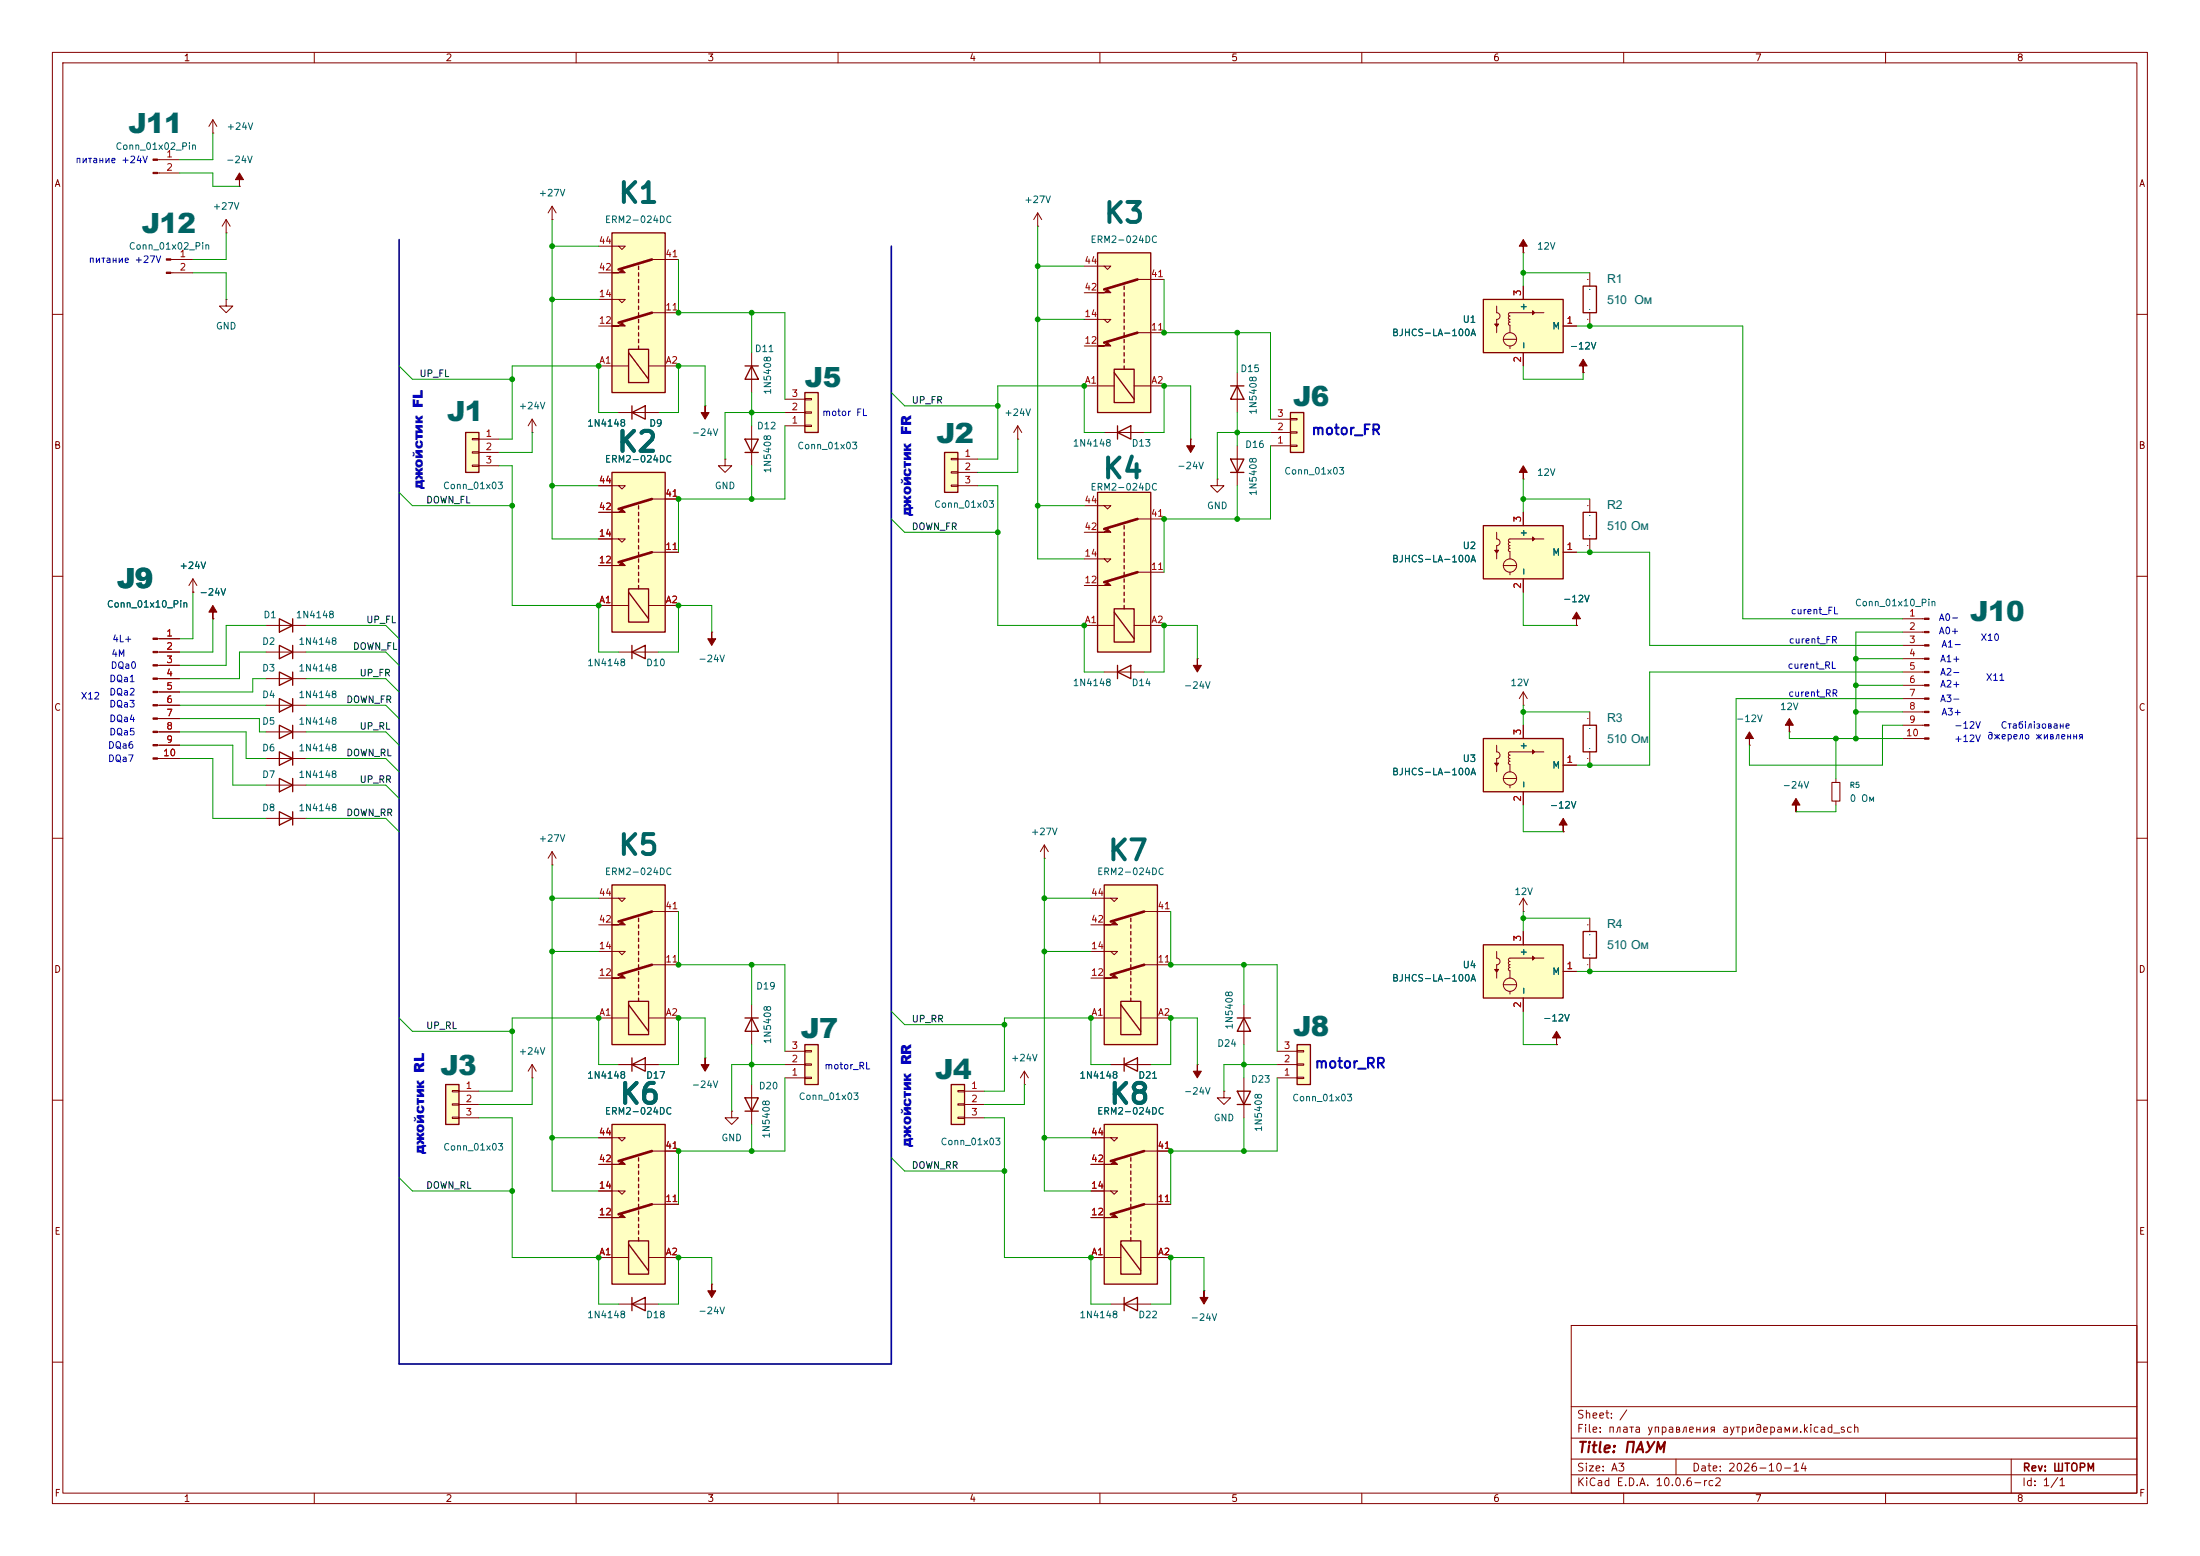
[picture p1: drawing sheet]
<svg xmlns="http://www.w3.org/2000/svg" width="297mm" height="210mm" viewBox="0 0 297 210" stroke-linecap="round" stroke-linejoin="round" font-family="sans-serif">
<g fill="none" stroke="#840000" stroke-width=".14">
<path d="M7.1 7.1h282.8v195.8h-282.8zM8.5 8.5h280v193h-280zM42.4 7.1v1.4M77.8 7.1v1.4M113.1 7.1v1.4M148.5 7.1v1.4M183.8 7.1v1.4M219.2 7.1v1.4M254.6 7.1v1.4M7.1 42.4h1.4M288.5 42.4h1.4M7.1 77.8h1.4"/>
<path d="M205.6 64.7h.1M288.5 77.8h1.4M28.7 83.5h.1M212.8 84.4h.1M7.1 113.1h1.4M288.5 113.1h1.4M101.5 135.6v5.4M7.1 148.5h1.4M288.5 148.5h1.4M162.5 174.2h.1M212.1 178.9h76.4v22.6h-76.4zM7.1 183.8h1.4"/>
<path d="M212.1 199h76.4M212.1 196.9h76.4M212.1 194.1h76.4M212.1 189.9h76.4M226.3 196.9v2.1M271.5 196.9v4.6M288.5 183.8h1.4M42.4 201.5v1.4M77.8 201.5v1.4M113.1 201.5v1.4M148.5 201.5v1.4M183.8 201.5v1.4"/>
<path d="M219.2 201.5v1.4M254.6 201.5v1.4"/>
</g>
<g fill="#840000" stroke="#840000" stroke-width=".14">
<path d="M28.7 81.7l.6 .9h-.6v.9v-.9h-.5z"/>
<path d="M212.8 82.6l.6 .9h-.6v.9v-.9h-.5z"/>
<path d="M162.5 174.2v.9h.6l-.6 .9-.5-.9h.5z"/>
<path d="M205.6 62.9l.6 .9h-.6v.9v-.9h-.5z"/>
</g>
<path d="M100.6 137.4h1.8M101.5 137.4l.9 1.8h-1.8z" fill="none" stroke="#840000" stroke-width=".18"/>
<path d="M108.7 141h1.8v5.4h-1.8z" fill="#ffffc2"/>
<path d="M108.7 141h1.8v5.4h-1.8z" fill="none" stroke="#840000" stroke-width=".18"/>
<path d="M141 115.8h.1M141 114l-.6 .9M141 114l.5 .9M141 114v1.8M106 145.5h2.7M106 143.7h2.7M106 141.9h2.7M108.7 145.4h.9v.2h-.9zM108.7 143.6h.9v.2h-.9zM108.7 141.8h.9v.2h-.9z" fill="none" stroke="#840000" stroke-width=".14"/>
<path d="M128.4 146.4h1.8v5.4h-1.8z" fill="#ffffc2"/>
<g fill="none" stroke="#840000" stroke-width=".18">
<path d="M37.7 83.5l1.8 .9-1.8 .9zM37.7 94.3l1.8 .9-1.8 .9zM39.5 83.5v1.8M39.5 94.3v1.8M37.7 101.5l1.8 .9-1.8 .9zM37.7 109.6l1.8 .9-1.8 .9zM37.7 105.1l1.8 .9-1.8 .9zM39.5 101.5v1.8M39.5 105.1v1.8M39.5 109.6v1.8M100.6 148.2h1.8l-.9 1.8zM100.6 150h1.8"/>
<path d="M128.4 146.4h1.8v5.4h-1.8z"/>
</g>
<g fill="none" stroke="#840000" stroke-width=".14">
<path d="M23.1 35h2.9M23.1 36.8h2.9M35.9 84.4h5.4M35.9 95.2h5.4M256.8 83.5h3M256.8 85.3h3M256.8 87.1h3M256.8 88.9h3M256.8 90.7h3M256.8 92.5h3M256.8 94.3h3M256.8 96.1h3"/>
<path d="M256.8 97.9h3M256.8 99.7h3M35.9 102.4h5.4M35.9 110.5h5.4M35.9 106h5.4M98.8 150v.9h.9l-.9 .9-.9-.9h.9M98.8 150h.1M101.5 146.4v5.4M129.3 147.2h.9v.2h-.9zM129.3 149h.9v.2h-.9zM129.3 150.8h.9v.2h-.9zM130.2 147.3h2.7"/>
<path d="M130.2 149.1h2.7M130.2 150.9h2.7M96.1 173.3h.1"/>
</g>
<g fill="#840000" stroke="#840000" stroke-width=".14">
<path d="M96.1 173.3v.9h.5l-.5 .9-.6-.9h.6z"/>
<path d="M22.5 34.9h.6v.2h-.6z"/>
<path d="M22.5 36.7h.6v.2h-.6z"/>
<path d="M259.8 83.4h.6v.2h-.6z"/>
<path d="M259.8 85.2h.6v.2h-.6z"/>
<path d="M259.8 87h.6v.2h-.6z"/>
<path d="M259.8 88.8h.6v.2h-.6z"/>
<path d="M259.8 90.6h.6v.2h-.6z"/>
<path d="M259.8 92.4h.6v.2h-.6z"/>
<path d="M259.8 94.2h.6v.2h-.6z"/>
<path d="M259.8 96h.6v.2h-.6z"/>
<path d="M259.8 97.8h.6v.2h-.6z"/>
<path d="M259.8 99.6h.6v.2h-.6z"/>
</g>
<path d="M200.3 70.9h10.7v7.2h-10.7z" fill="#ffffc2"/>
<g fill="#840000" stroke="#840000" stroke-width=".14">
<path d="M201.8 74.3h.5l-.2 .3z"/>
<path d="M206.9 72.5l.3 .2-.3 .3z"/>
<path d="M96.1 85.3v.9h.5l-.5 .9-.6-.9h.6z"/>
<path d="M161.6 143.7v.9h.6l-.6 .9-.5-.9h.5z"/>
</g>
<g fill="none" stroke="#840000" stroke-width=".14">
<path d="M202.1 71.8v.9a.45 .45 0 0 1 .4 .5 .45 .45 0 0 1-.4 .4v1.8M202.9 76.3h1.8M203.8 77.2v.4M203.8 74l-.2 .2 .2 .2v1M205.6 69.1v1.8M205.6 78.1v1.8M208.4 72.7l-4.6 .1-.2 .2 .2 .2-.2 .2 .2 .2-.1 .2 .1 .2M211 74.5h1.8M96.1 85.3h.1M161.6 143.7h.1"/>
<circle cx="203.8" cy="76.3" r=".9"/>
</g>
<path d="M200.3 70.9h10.7v7.2h-10.7z" fill="none" stroke="#840000" stroke-width=".18"/>
<path d="M82.6 63.8h7.2v21.5h-7.2z" fill="#ffffc2"/>
<g fill="none" stroke="#840000" stroke-width=".18">
<path d="M82.6 63.8h7.2v21.5h-7.2zM84.9 79.9l2.7 3.6M84.9 79.5h2.7v4.5h-2.7zM86.2 68.2v.5M86.2 69.1v.5M86.2 70v.5M86.2 70.9v.5M86.2 71.8v.5M86.2 72.7v.5M86.2 73.6v.5M86.2 74.5v.5M86.2 75.4v.5"/>
<path d="M86.2 76.3v.5M86.2 77.2v.5M86.2 78.1v.5M86.2 79v.5M37.7 97.9l1.8 .9-1.8 .9zM37.7 87.1l1.8 .9-1.8 .9zM39.5 87.1v1.8M39.5 97.9v1.8M167 137.4h1.8M167.9 137.4l.9 1.8h-1.8zM151.8 143.7l1.8-.9v1.8zM151.8 142.8v1.8"/>
</g>
<g fill="none" stroke="#840000" stroke-width=".14">
<path d="M205.6 34.1h.1M80.8 72.7h3.6l-.4 .5-.5-.5M80.8 65.6h3.6l-.4 .4-.5-.4M80.8 76.3h1.8M80.8 69.1h1.8M88 74.5h3.6M88 67.4h3.6M35.9 98.8h5.4M35.9 88h5.4M80.8 81.7h4.1M87.6 81.7h4M205.6 95.2h.1"/>
<path d="M205.6 93.4l-.5 .9M205.6 93.4l.6 .9M205.6 93.4v1.8M242.5 109.6h.1M167.9 135.6v5.4M150 143.7h5.4M165.2 147.3v.9h.9l-.9 .9-.9-.9h.9M165.2 147.3h.1"/>
</g>
<g fill="#840000" stroke="#840000" stroke-width=".14">
<path d="M82.6 76.3h.9l.5-.4 .4 .4z"/>
<path d="M82.6 69.1h.9l.5-.4 .4 .4z"/>
<path d="M242.5 107.8l.5 .9h-.5v.9v-.9h-.6z"/>
<path d="M205.6 32.3l.6 .9h-.6v.9v-.9h-.5z"/>
</g>
<path d="M88 74.5l-4.5 1.4M88 67.4l-4.5 1.3" fill="none" stroke="#840000" stroke-width=".36"/>
<path d="M200.3 40.4h10.7v7.2h-10.7z" fill="#ffffc2"/>
<g fill="#840000" stroke="#840000" stroke-width=".14">
<path d="M201.8 43.7h.5l-.2 .4z"/>
<path d="M206.9 41.9l.3 .3-.3 .3z"/>
</g>
<g fill="none" stroke="#840000" stroke-width=".14">
<path d="M205.6 38.6v1.8M202.1 41.3v.9a.45 .45 0 0 1 .4 .5 .45 .45 0 0 1-.4 .4v1.8M202.9 45.8h1.8M203.8 46.7v.4M205.6 47.6v1.8M208.4 42.2h-4.7l-.1 .3 .2 .2h-.1l-.1 .2 .2 .2-.1 .2 .1 .2-.2 .2 .2 .2v1M211 44h1.8M35.9 91.6h5.4M214.6 123.9v1.8M214.6 129.3v1.8M150 176h5.4"/>
<circle cx="203.8" cy="45.8" r=".9"/>
</g>
<path d="M200.3 40.4h10.7v7.2h-10.7zM37.7 90.7l1.8 .9-1.8 .9zM39.5 90.7v1.8M213.7 125.7h1.8v3.6h-1.8zM151.8 176l1.8-.9v1.8zM151.8 175.1v1.8" fill="none" stroke="#840000" stroke-width=".18"/>
<path d="M62.9 58.4h1.8v5.4h-1.8z" fill="#ffffc2"/>
<path d="M62.9 58.4h1.8v5.4h-1.8z" fill="none" stroke="#840000" stroke-width=".18"/>
<path d="M63.8 59.2h.9v.2h-.9zM64.7 59.3h2.7M63.8 61h.9v.2h-.9zM63.8 62.8h.9v.2h-.9zM64.7 61.1h2.7M64.7 62.9h2.7" fill="none" stroke="#840000" stroke-width=".14"/>
<path d="M149.1 151.8h7.2v21.5h-7.2z" fill="#ffffc2"/>
<g fill="none" stroke="#840000" stroke-width=".18">
<path d="M149.1 151.8h7.2v21.5h-7.2zM152.7 156.3v.4M152.7 157.2v.4M152.7 158v.5M152.7 158.9v.5M152.7 159.8v.5M151.3 167.5h2.7v4.5h-2.7zM151.3 167.9l2.7 3.6M152.7 160.7v.5M152.7 161.6v.5M152.7 162.5v.5M152.7 163.4v.5"/>
<path d="M152.7 164.3v.5M152.7 165.2v.5M152.7 166.1v.5M152.7 167v.5"/>
</g>
<g fill="none" stroke="#840000" stroke-width=".14">
<path d="M138.3 146.4h.1M138.3 144.6l-.5 .9M138.3 144.6l.5 .9M138.3 144.6v1.8M147.3 153.6h3.6l-.5 .4-.4-.4M147.3 157.2h1.8M154.5 155.4h3.5M210.1 141h.1M147.3 160.7h3.6l-.5 .5-.4-.5M147.3 169.7h4M147.3 164.3h1.8M154 169.7h4"/>
<path d="M154.5 162.5h3.5"/>
</g>
<g fill="#840000" stroke="#840000" stroke-width=".14">
<path d="M149.1 164.3h.9l.4-.4 .5 .4z"/>
<path d="M149.1 157.2h.9l.4-.5 .5 .5z"/>
<path d="M210.1 139.2l.6 .9h-.6v.9v-.9h-.5z"/>
</g>
<path d="M154.5 155.4l-4.5 1.3M154.5 162.5l-4.5 1.4" fill="none" stroke="#840000" stroke-width=".36"/>
<path d="M200.3 127.5h10.7v7.2h-10.7z" fill="#ffffc2"/>
<g fill="#840000" stroke="#840000" stroke-width=".14">
<path d="M201.8 130.8h.5l-.2 .4z"/>
<path d="M206.9 129l.3 .3-.3 .3z"/>
</g>
<g fill="none" stroke="#840000" stroke-width=".14">
<path d="M202.1 128.4v.9a.45 .45 0 0 1 .4 .5 .45 .45 0 0 1-.4 .4v1.8M202.9 132.9h1.8M203.8 129.3h4.6M203.8 133.8v.4M203.8 129.3l-.2 .2 .1 .2 .1 .1-.2 .2 .2 .2-.1 .2 .1 .2-.2 .2 .2 .2v1M205.6 125.7v1.8M205.6 134.7v1.8M211 131.1h1.8"/>
<circle cx="203.8" cy="132.9" r=".9"/>
</g>
<path d="M200.3 127.5h10.7v7.2h-10.7z" fill="none" stroke="#840000" stroke-width=".18"/>
<path d="M149.1 119.4h7.2v21.6h-7.2z" fill="#ffffc2"/>
<g fill="none" stroke="#840000" stroke-width=".18">
<path d="M213.7 38.6h1.8v3.6h-1.8zM85.3 88l1.8-.9v1.8zM85.3 87.1v1.8M149.1 119.4h7.2v21.6h-7.2zM151.3 135.1h2.7v4.5h-2.7zM151.3 135.6l2.7 3.6M152.7 123.9v.5M152.7 124.8v.5M152.7 125.7v.5M152.7 126.6v.5M152.7 127.5v.5M152.7 128.4v.5"/>
<path d="M152.7 129.3v.5M152.7 130.2v.5M152.7 131.1v.5M152.7 132v.5M152.7 132.9v.5M152.7 133.8v.5M152.7 134.7v.4"/>
</g>
<g fill="none" stroke="#840000" stroke-width=".14">
<path d="M74.5 29.6h.1M74.5 27.8l-.5 .9M74.5 27.8l.6 .9M74.5 27.8v1.8M214.6 36.8v1.8M95.2 54.8h.1M213.7 50.3h.1M214.6 42.2v1.8M83.5 88h5.4M211 112.3h.1M147.3 128.4h3.6l-.5 .5-.4-.5M147.3 121.2h3.6l-.5 .5-.4-.5"/>
<path d="M147.3 137.4h4M147.3 132h1.8M147.3 124.8h1.8M154 137.4h4M154.5 130.2h3.5M154.5 123h3.5"/>
</g>
<g fill="#840000" stroke="#840000" stroke-width=".14">
<path d="M149.1 132h.9l.4-.4 .5 .4z"/>
<path d="M149.1 124.8h.9l.4-.4 .5 .4z"/>
<path d="M213.7 48.5l.6 .9h-.6v.9v-.9h-.5z"/>
<path d="M95.2 54.8v.9h.5l-.5 .9-.6-.9h.6z"/>
<path d="M211 110.5l.6 .9h-.6v.9v-.9h-.5z"/>
</g>
<path d="M154.5 130.2l-4.5 1.4M154.5 123l-4.5 1.4" fill="none" stroke="#840000" stroke-width=".36"/>
<path d="M200.3 99.7h10.7v7.2h-10.7z" fill="#ffffc2"/>
<g fill="#840000" stroke="#840000" stroke-width=".14">
<path d="M201.8 103h.5l-.2 .4z"/>
<path d="M206.9 101.2l.3 .3-.3 .2z"/>
</g>
<g fill="none" stroke="#840000" stroke-width=".14">
<path d="M205.6 97.9v1.8M202.1 100.6v.9a.45 .45 0 0 1 .4 .4 .45 .45 0 0 1-.4 .5v1.8M202.9 105.1h1.8M203.8 106v.3M205.6 106.9v1.8M208.4 101.5h-4.7l-.1 .3 .2 .1-.1 .1-.1 .2 .2 .2-.1 .1 .1 .2-.2 .3 .2 .2v1M211 103.3h1.8"/>
<circle cx="203.8" cy="105.1" r=".9"/>
</g>
<path d="M200.3 99.7h10.7v7.2h-10.7z" fill="none" stroke="#840000" stroke-width=".18"/>
<path d="M174.2 55.7h1.8v5.4h-1.8z" fill="#ffffc2"/>
<path d="M85.3 55.7l1.8-.9v1.8zM85.3 54.8v1.8M166.1 52.1h1.8M167 52.1l.9 1.8h-1.8zM174.2 55.7h1.8v5.4h-1.8zM166.1 62h1.8l-.9 1.8zM166.1 63.8h1.8" fill="none" stroke="#840000" stroke-width=".18"/>
<g fill="none" stroke="#840000" stroke-width=".14">
<path d="M71.8 58.4h.1M71.8 56.6l-.5 .9M71.8 56.6l.6 .9M71.8 56.6v1.8M83.5 55.7h5.4M167 50.3v5.4M171.5 58.4h2.7M171.5 56.6h2.7M174.2 58.3h.9v.2h-.9zM174.2 56.5h.9v.2h-.9zM97.9 62v.9h.9l-.9 .9-.9-.9h.9M97.9 62h.1"/>
<path d="M167 60.2v5.4M171.5 60.2h2.7M174.2 60.1h.9v.2h-.9zM21.3 86.2h2.9M21.3 88h2.9M21.3 89.8h2.9M21.3 91.6h2.9M21.3 93.4h2.9M21.3 95.2h2.9M21.3 97h2.9M21.3 98.8h2.9M161.6 88.9h.1"/>
<path d="M21.3 100.6h2.9M21.3 102.4h2.9M205.6 123h.1M205.6 121.2l-.5 .9M205.6 121.2l.6 .9M205.6 121.2v1.8"/>
</g>
<g fill="#840000" stroke="#840000" stroke-width=".14">
<path d="M161.6 88.9v.9h.6l-.6 .9-.5-.9h.5z"/>
<path d="M20.7 86.1h.6v.2h-.6z"/>
<path d="M20.7 87.9h.6v.2h-.6z"/>
<path d="M20.7 89.7h.6v.2h-.6z"/>
<path d="M20.7 91.5h.6v.2h-.6z"/>
<path d="M20.7 93.3h.6v.2h-.6z"/>
<path d="M20.7 95.1h.6v.2h-.6z"/>
<path d="M20.7 96.9h.6v.2h-.6z"/>
<path d="M20.7 98.7h.6v.2h-.6z"/>
<path d="M20.7 100.5h.6v.2h-.6z"/>
<path d="M20.7 102.3h.6v.2h-.6z"/>
</g>
<path d="M82.6 31.4h7.2v21.6h-7.2z" fill="#ffffc2"/>
<g fill="none" stroke="#840000" stroke-width=".18">
<path d="M82.6 31.4h7.2v21.6h-7.2zM86.2 35.9v.5M86.2 36.8v.5M86.2 37.7v.5M86.2 38.6v.5M86.2 39.5v.5M84.9 47.6l2.7 3.6M84.9 47.1h2.7v4.5h-2.7zM86.2 40.4v.5M86.2 41.3v.5M86.2 42.2v.5M86.2 43.1v.5"/>
<path d="M86.2 44v.5M86.2 44.9v.4M86.2 45.8v.4M86.2 46.7v.4M213.7 69.1h1.8v3.6h-1.8zM213.7 97.9h1.8v3.6h-1.8zM167 147.3h1.8l-.9 1.8zM167 149.1h1.8"/>
</g>
<g fill="none" stroke="#840000" stroke-width=".14">
<path d="M21.3 21.6h2.9M21.3 23.3h2.9M30.5 31.4h.1M30.5 29.6l-.5 .9M30.5 29.6l.6 .9M30.5 29.6v1.8M80.8 33.2h3.6l-.4 .5-.5-.5M80.8 36.8h1.8M88 35h3.6M30.5 40.4v.9h.9l-.9 .9-.9-.9h.9M30.5 40.4h.1M80.8 40.4h3.6l-.4 .5-.5-.5"/>
<path d="M80.8 49.4h4.1M80.8 44h1.8M87.6 49.4h4M88 42.2h3.6M160.7 59.3h.1M26 79.9h.1M26 78.1l-.5 .9M26 78.1l.6 .9M26 78.1v1.8M164.3 64.7v.9h.9l-.9 .9-.9-.9h.9M164.3 64.7h.1M214.6 67.4v1.7"/>
<path d="M214.6 72.7v1.8M214.6 96.1v1.8M241.6 98.8h.1M214.6 101.5v1.8M236.2 100.6h.1M167.9 145.5v5.4"/>
</g>
<g fill="#840000" stroke="#840000" stroke-width=".14">
<path d="M82.6 44h.9l.5-.4 .4 .4z"/>
<path d="M82.6 36.8h.9l.5-.4 .4 .4z"/>
<path d="M241.6 97l.5 .9h-.5v.9v-.9h-.6z"/>
<path d="M236.2 98.8l.5 .9h-.5v.9v-.9h-.6z"/>
<path d="M160.7 59.3v.9h.6l-.6 .9-.5-.9h.5z"/>
<path d="M20.7 21.5h.6v.1h-.6z"/>
<path d="M20.7 23.3h.6v.1h-.6z"/>
</g>
<path d="M88 35l-4.5 1.4M88 42.2l-4.5 1.4" fill="none" stroke="#840000" stroke-width=".36"/>
<path d="M175.1 141h1.8v5.4h-1.8z" fill="#ffffc2"/>
<path d="M175.1 141h1.8v5.4h-1.8z" fill="none" stroke="#840000" stroke-width=".18"/>
<g fill="none" stroke="#840000" stroke-width=".14">
<path d="M28.7 18h.1M28.7 16.2l-.5 .9M28.7 16.2l.6 .9M28.7 16.2v1.8M32.3 25.1h.1M74.5 116.7h.1M74.5 114.9l-.5 .9M74.5 114.9l.6 .9M74.5 114.9v1.8M247.3 105.6h1.1v2.5h-1.1zM247.8 105.1v.5M247.8 108.1v.6"/>
<path d="M172.4 145.5h2.7M172.4 143.7h2.7M172.4 141.9h2.7M175.1 145.4h.9v.2h-.9zM175.1 143.6h.9v.2h-.9zM175.1 141.8h.9v.2h-.9z"/>
</g>
<path d="M32.3 23.3l.6 .9h-.6v.9v-.9h-.5z" fill="#840000" stroke="#840000" stroke-width=".14"/>
<path d="M82.6 119.4h7.2v21.6h-7.2z" fill="#ffffc2"/>
<g fill="none" stroke="#840000" stroke-width=".18">
<path d="M82.6 119.4h7.2v21.6h-7.2zM84.9 135.6l2.7 3.6M84.9 135.1h2.7v4.5h-2.7zM86.2 123.9v.5M86.2 124.8v.5M86.2 125.7v.5M86.2 126.6v.5M86.2 127.5v.5M86.2 128.4v.5M86.2 129.3v.5M86.2 130.2v.5M86.2 131.1v.5"/>
<path d="M86.2 132v.5M86.2 132.9v.5M86.2 133.8v.5M86.2 134.7v.4M85.3 176l1.8-.9v1.8zM85.3 175.1v1.8"/>
</g>
<path d="M80.8 128.4h3.6l-.4 .5-.5-.5M80.8 121.2h3.6l-.4 .5-.5-.5M80.8 137.4h4.1M80.8 132h1.8M80.8 124.8h1.8M87.6 137.4h4M88 130.2h3.6M88 123h3.6M83.5 176h5.4" fill="none" stroke="#840000" stroke-width=".14"/>
<g fill="#840000" stroke="#840000" stroke-width=".14">
<path d="M82.6 132h.9l.5-.4 .4 .4z"/>
<path d="M82.6 124.8h.9l.5-.4 .4 .4z"/>
</g>
<path d="M88 130.2l-4.5 1.4M88 123l-4.5 1.4" fill="none" stroke="#840000" stroke-width=".36"/>
<path d="M82.6 151.8h7.2v21.5h-7.2z" fill="#ffffc2"/>
<g fill="none" stroke="#840000" stroke-width=".18">
<path d="M82.6 151.8h7.2v21.5h-7.2zM85.3 143.7l1.8-.9v1.8zM85.3 142.8v1.8M86.2 156.3v.4M86.2 157.2v.4M86.2 158v.5M86.2 158.9v.5M86.2 159.8v.5M84.9 167.9l2.7 3.6M84.9 167.5h2.7v4.5h-2.7zM86.2 160.7v.5M86.2 161.6v.5"/>
<path d="M86.2 162.5v.5M86.2 163.4v.5M86.2 164.3v.5M86.2 165.2v.5M86.2 166.1v.5M86.2 167v.5"/>
</g>
<path d="M80.8 153.6h3.6l-.4 .4-.5-.4M80.8 157.2h1.8M83.5 143.7h5.4M88 155.4h3.6M80.8 160.7h3.6l-.4 .5-.5-.5M80.8 169.7h4.1M80.8 164.3h1.8M87.6 169.7h4M88 162.5h3.6" fill="none" stroke="#840000" stroke-width=".14"/>
<g fill="#840000" stroke="#840000" stroke-width=".14">
<path d="M82.6 164.3h.9l.5-.4 .4 .4z"/>
<path d="M82.6 157.2h.9l.5-.5 .4 .5z"/>
</g>
<path d="M88 155.4l-4.5 1.3M88 162.5l-4.5 1.4" fill="none" stroke="#840000" stroke-width=".36"/>
<path d="M108.7 53h1.8v5.4h-1.8z" fill="#ffffc2"/>
<path d="M100.6 59.3h1.8l-.9 1.8zM100.6 49.4h1.8M101.5 49.4l.9 1.8h-1.8zM108.7 53h1.8v5.4h-1.8zM100.6 61.1h1.8M150.9 90.7l1.8-.9v1.8zM150.9 89.8v1.8" fill="none" stroke="#840000" stroke-width=".18"/>
<g fill="none" stroke="#840000" stroke-width=".14">
<path d="M101.5 47.6v5.4M101.5 57.5v5.4M106 57.5h2.7M106 55.7h2.7M106 53.9h2.7M108.7 57.4h.9v.2h-.9zM108.7 55.6h.9v.2h-.9zM108.7 53.8h.9v.2h-.9zM137.4 59.3h.1M137.4 57.5l-.5 .9M137.4 57.5l.5 .9M137.4 57.5v1.8"/>
<path d="M149.1 90.7h5.4"/>
</g>
<path d="M148.2 66.5h7.2v21.5h-7.2z" fill="#ffffc2"/>
<g fill="none" stroke="#840000" stroke-width=".18">
<path d="M148.2 66.5h7.2v21.5h-7.2zM151.8 70.9v.5M151.8 71.8v.5M151.8 72.7v.5M151.8 73.6v.5M151.8 74.5v.5M151.8 75.4v.5M151.8 76.3v.5M151.8 77.2v.5M151.8 78.1v.5M151.8 79v.5M151.8 79.9v.5"/>
<path d="M150.4 82.6l2.7 3.6M150.4 82.2h2.7v4.5h-2.7zM151.8 80.8v.5M151.8 81.7v.5"/>
</g>
<path d="M146.4 75.4h3.6l-.5 .5-.4-.5M146.4 68.2h3.6l-.5 .5-.4-.5M146.4 79h1.8M146.4 71.8h1.8M153.6 77.2h3.6M153.6 70h3.6M146.4 84.4h4M153.1 84.4h4.1" fill="none" stroke="#840000" stroke-width=".14"/>
<g fill="#840000" stroke="#840000" stroke-width=".14">
<path d="M148.2 79h.9l.4-.4 .5 .4z"/>
<path d="M148.2 71.8h.9l.4-.4 .5 .4z"/>
</g>
<path d="M153.6 77.2l-4.5 1.4M153.6 70l-4.5 1.4" fill="none" stroke="#840000" stroke-width=".36"/>
<path d="M127.5 61.1h1.8v5.4h-1.8z" fill="#ffffc2"/>
<path d="M150.9 58.4l1.8-.9v1.8zM150.9 57.5v1.8M127.5 61.1h1.8v5.4h-1.8z" fill="none" stroke="#840000" stroke-width=".18"/>
<path d="M140.1 30.5h.1M140.1 28.7l-.6 .9M140.1 28.7l.5 .9M140.1 28.7v1.8M149.1 58.4h5.4M128.4 61.9h.9v.2h-.9zM128.4 63.7h.9v.1h-.9zM128.4 65.5h.9v.1h-.9zM129.3 62h2.7M129.3 63.8h2.7M129.3 65.6h2.7" fill="none" stroke="#840000" stroke-width=".14"/>
<path d="M148.2 34.1h7.2v21.6h-7.2z" fill="#ffffc2"/>
<g fill="none" stroke="#840000" stroke-width=".18">
<path d="M148.2 34.1h7.2v21.6h-7.2zM151.8 38.6v.5M151.8 39.5v.5M150.4 50.3l2.7 3.6M150.4 49.8h2.7v4.5h-2.7zM151.8 40.4v.5M151.8 41.3v.5M151.8 42.2v.5M151.8 43.1v.5M151.8 44v.5M151.8 44.9v.4M151.8 45.8v.4"/>
<path d="M151.8 46.7v.4M151.8 47.6v.4M151.8 48.5v.4M151.8 49.4v.4"/>
</g>
<path d="M146.4 35.9h3.6l-.5 .5-.4-.5M146.4 39.5h1.8M153.6 37.7h3.6M146.4 43.1h3.6l-.5 .5-.4-.5M146.4 52.1h4M146.4 46.7h1.8M153.1 52.1h4.1M153.6 44.9h3.6M71.8 145.5h.1M71.8 143.7l-.5 .9M71.8 143.7l.6 .9M71.8 143.7v1.8" fill="none" stroke="#840000" stroke-width=".14"/>
<g fill="#840000" stroke="#840000" stroke-width=".14">
<path d="M148.2 46.7h.9l.4-.5 .5 .5z"/>
<path d="M148.2 39.5h.9l.4-.4 .5 .4z"/>
</g>
<path d="M153.6 37.7l-4.5 1.4M153.6 44.9l-4.5 1.3" fill="none" stroke="#840000" stroke-width=".36"/>
<path d="M60.2 146.4h1.8v5.4h-1.8z" fill="#ffffc2"/>
<path d="M60.2 146.4h1.8v5.4h-1.8z" fill="none" stroke="#840000" stroke-width=".18"/>
<g fill="none" stroke="#840000" stroke-width=".14">
<path d="M205.6 38.6v1.8M83.5 55.7h1.8M87.1 55.7h1.8M205.6 47.6v1.8M211 44h1.8M213.7 50.3h.1M26 79.9h.1M80.8 76.3h1.8M80.8 72.7h1.8M80.8 69.1h1.8M80.8 65.6h1.8M89.8 74.5h1.8"/>
<path d="M89.8 67.4h1.8M205.6 69.1v1.8M205.6 78.1v1.8M211 74.5h1.8M21.6 86.2h2.6M21.6 88h2.6M21.6 89.8h2.6M21.6 91.6h2.6M21.6 93.4h2.6M21.6 95.2h2.6M21.6 97h2.6M21.6 98.8h2.6"/>
<path d="M28.7 83.5h.1M80.8 81.7h1.8M89.8 81.7h1.8M205.6 97.9v1.8M212.8 84.4h.1M21.6 100.6h2.6M21.6 102.4h2.6M205.6 106.9v1.8M211 112.3h.1M211 103.3h1.8M205.6 125.7v1.8M205.6 134.7v1.8"/>
<path d="M211 131.1h1.8M61.1 147.2h.9v.2h-.9zM61.1 149h.9v.2h-.9zM61.1 150.8h.9v.2h-.9zM62 147.3h2.7M62 149.1h2.7M62 150.9h2.7M80.8 157.2h1.8M80.8 153.6h1.8M83.5 143.7h1.8M87.1 143.7h1.8M89.8 155.4h1.8"/>
<path d="M95.2 142.8h.1M147.3 157.2h1.8M147.3 153.6h1.8M150 143.7h1.8M153.6 143.7h1.8M156.3 155.4h1.7M210.1 141h.1M80.8 164.3h1.8M80.8 160.7h1.8M80.8 169.7h1.8M89.8 162.5h1.8M89.8 169.7h1.8"/>
<path d="M147.3 164.3h1.8M147.3 160.7h1.8M147.3 169.7h1.8M156.3 162.5h1.7M156.3 169.7h1.7"/>
</g>
<path d="M95.2 142.8v.9h.5l-.5 .9-.6-.9h.6z" fill="#840000" stroke="#840000" stroke-width=".14"/>
<path d="M53.9 32.3v151.8h66.4v-150.9" fill="none" stroke="#000084" stroke-width=".22"/>
<g fill="none" stroke="#009600" stroke-width=".14">
<path d="M28.7 18v3.6h-4.5M24.2 23.3h4.5v1.8h3.6M26 36.8h4.5v3.6M30.5 31.4v3.6h-4.5M74.5 33.2h6.3M74.5 29.6v43.1h6.3M91.6 35v7.2h14.4v11.7M140.1 30.5v44.9h6.3M140.1 35.9h6.3M157.2 37.7v7.2h14.3v11.7M205.6 34.1v4.5M205.6 36.8h9"/>
<path d="M53.9 49.4l1.8 1.8h13.4M71.8 58.4v2.7h-4.4M74.5 40.4h6.3M83.5 55.7h-2.7v-6.3h-11.7v9.9h-1.7M95.2 54.8v-5.4h-3.6v6.3h-2.7M101.5 42.2v5.4M101.5 53v4.5M106 57.5v9.9h-14.4v7.1M106 55.7h-8.1v6.3M120.3 53l1.8 1.8h12.6M137.4 59.3v4.5h-5.4M140.1 43.1h6.3"/>
<path d="M149.1 58.4h-2.7v-6.3h-11.7v9.9h-2.7M154.5 58.4h2.7v-6.3h3.5v7.2M167 44.9v5.4M167 55.7v4.5M171.5 58.4h-7.2v6.3M205.6 49.4v1.8h8.1v-.9M212.8 44h22.5v39.5h21.5M26 79.9v6.3h-1.8M53.9 66.5l1.8 1.7h13.4M67.4 62.9h1.7v18.8h11.7v6.3h2.7M74.5 65.6h6.3M101.5 62.9v4.5"/>
<path d="M120.3 70l1.8 1.8h12.6M132 65.6h2.7v18.8h11.7v6.3h2.7M140.1 68.2h6.3M167 65.6v4.4M171.5 60.2v9.8h-14.3v7.2M205.6 79.9v4.5h7.2M205.6 64.7v4.4M205.6 67.4h9M212.8 74.5h9.9v12.6h34.1M24.2 98.8h9v3.6h2.7M24.2 97h10.8v1.8h.9M24.2 95.2h11.7"/>
<path d="M28.7 83.5v4.5h-4.5M35.9 84.4h-5.4v5.4h-6.3M35.9 88h-3.6v3.6h-8.1M35.9 91.6h-1.8v1.8h-9.9M41.3 84.4h10.8l1.8 1.8M41.3 98.8h10.8l1.8 1.8M41.3 91.6h10.8l1.8 1.8M41.3 95.2h10.8l1.8 1.8M41.3 88h10.8l1.8 1.8M96.1 85.3v-3.6h-4.5v6.3h-2.7M161.6 88.9v-4.5h-4.4v6.3h-2.7M205.6 95.2v2.7"/>
<path d="M205.6 96.1h9M241.6 98.8v.9h15.2M247.8 99.7v5.4M250.5 96.1h6.3M250.5 88.9h6.3M250.5 92.5h6.3M256.8 90.7h-34.1v12.6h-9.9M256.8 94.3h-22.4v36.8h-21.6M256.8 85.3h-6.3v14.4M256.8 97.9h-2.7v5.4h-17.9v-2.7M24.2 102.4h4.5v8.1h7.2M24.2 100.6h7.2v5.4h4.5"/>
<path d="M41.3 102.4h10.8l1.8 1.8M41.3 106h10.8l1.8 1.8M41.3 110.5h10.8l1.8 1.8M74.5 116.7v44h6.3M141 115.8v44.9h6.3M205.6 108.7v3.6h5.4M247.8 108.7v.9h-5.3M53.9 137.4l1.8 1.8h13.4M74.5 121.2h6.3M74.5 128.4h6.3M91.6 123v7.2h14.4v11.7M101.5 130.2v5.4"/>
<path d="M120.3 136.5l1.8 1.8h13.5M141 121.2h6.3M141 128.4h6.3M158 123v7.2h14.4v11.7M167.9 130.2v5.4M205.6 123v2.7M205.6 136.5v4.5h4.5M205.6 123.9h9M53.9 158.9l1.8 1.8h13.4M64.7 150.9h4.4v18.8h11.7v6.3h2.7M71.8 145.5v3.6h-7.1M74.5 153.6h6.3"/>
<path d="M83.5 143.7h-2.7v-6.3h-11.7v9.9h-4.4M95.2 142.8v-5.4h-3.6v6.3h-2.7M101.5 141v5.4M101.5 151.8v3.6M106 145.5v9.9h-14.4v7.1M106 143.7h-7.2v6.3M120.3 156.3l1.8 1.7h13.5M132.9 150.9h2.7v18.8h11.7v6.3h2.7M138.3 146.4v2.7h-5.4M141 153.6h6.3M150 143.7h-2.7v-6.3h-11.7v9.9h-2.7M155.4 143.7h2.6v-6.3h3.6v6.3"/>
<path d="M167.9 141v4.5M167.9 150.9v4.5M172.4 145.5v9.9h-14.4v7.1M172.4 143.7h-7.2v3.6M96.1 173.3v-3.6h-4.5v6.3h-2.7M162.5 174.2v-4.5h-4.5v6.3h-2.6"/>
</g>
<g fill="#009600" stroke="#009600" stroke-width=".14">
<circle cx="250.5" cy="96.1" r=".32"/>
<circle cx="250.5" cy="92.5" r=".32"/>
<circle cx="101.5" cy="130.2" r=".32"/>
<circle cx="141" cy="128.4" r=".32"/>
<circle cx="141" cy="121.2" r=".32"/>
<circle cx="135.6" cy="138.3" r=".32"/>
<circle cx="135.6" cy="158" r=".32"/>
<circle cx="141" cy="153.6" r=".32"/>
<circle cx="147.3" cy="137.4" r=".32"/>
<circle cx="158" cy="137.4" r=".32"/>
<circle cx="167.9" cy="130.2" r=".32"/>
<circle cx="157.2" cy="84.4" r=".32"/>
<circle cx="158" cy="130.2" r=".32"/>
<circle cx="157.2" cy="52.1" r=".32"/>
<circle cx="157.2" cy="44.9" r=".32"/>
<circle cx="140.1" cy="43.1" r=".32"/>
<circle cx="146.4" cy="52.1" r=".32"/>
<circle cx="167" cy="58.4" r=".32"/>
<circle cx="167" cy="70" r=".32"/>
<circle cx="157.2" cy="70" r=".32"/>
<circle cx="134.7" cy="71.8" r=".32"/>
<circle cx="146.4" cy="84.4" r=".32"/>
<circle cx="167" cy="44.9" r=".32"/>
<circle cx="250.5" cy="99.7" r=".32"/>
<circle cx="214.6" cy="131.1" r=".32"/>
<circle cx="205.6" cy="123.9" r=".32"/>
<circle cx="250.5" cy="88.9" r=".32"/>
<circle cx="214.6" cy="103.3" r=".32"/>
<circle cx="247.8" cy="99.7" r=".32"/>
<circle cx="205.6" cy="96.1" r=".32"/>
<circle cx="167.9" cy="155.4" r=".32"/>
<circle cx="158" cy="155.4" r=".32"/>
<circle cx="158" cy="169.7" r=".32"/>
<circle cx="147.3" cy="169.7" r=".32"/>
<circle cx="167.9" cy="143.7" r=".32"/>
<circle cx="214.6" cy="44" r=".32"/>
<circle cx="214.6" cy="74.5" r=".32"/>
<circle cx="205.6" cy="67.4" r=".32"/>
<circle cx="205.6" cy="36.8" r=".32"/>
<circle cx="69.1" cy="51.2" r=".32"/>
<circle cx="69.1" cy="68.2" r=".32"/>
<circle cx="101.5" cy="55.7" r=".32"/>
<circle cx="101.5" cy="42.2" r=".32"/>
<circle cx="74.5" cy="65.6" r=".32"/>
<circle cx="74.5" cy="40.4" r=".32"/>
<circle cx="74.5" cy="33.2" r=".32"/>
<circle cx="91.6" cy="42.2" r=".32"/>
<circle cx="80.8" cy="49.4" r=".32"/>
<circle cx="101.5" cy="67.4" r=".32"/>
<circle cx="91.6" cy="49.4" r=".32"/>
<circle cx="74.5" cy="121.2" r=".32"/>
<circle cx="74.5" cy="128.4" r=".32"/>
<circle cx="91.6" cy="67.4" r=".32"/>
<circle cx="80.8" cy="81.7" r=".32"/>
<circle cx="91.6" cy="81.7" r=".32"/>
<circle cx="134.7" cy="54.8" r=".32"/>
<circle cx="140.1" cy="68.2" r=".32"/>
<circle cx="140.1" cy="35.9" r=".32"/>
<circle cx="80.8" cy="137.4" r=".32"/>
<circle cx="80.8" cy="169.7" r=".32"/>
<circle cx="74.5" cy="153.6" r=".32"/>
<circle cx="69.1" cy="160.7" r=".32"/>
<circle cx="69.1" cy="139.2" r=".32"/>
<circle cx="91.6" cy="130.2" r=".32"/>
<circle cx="91.6" cy="137.4" r=".32"/>
<circle cx="101.5" cy="143.7" r=".32"/>
<circle cx="101.5" cy="155.4" r=".32"/>
<circle cx="91.6" cy="155.4" r=".32"/>
<circle cx="91.6" cy="169.7" r=".32"/>
</g>
<g font-size="3.8" fill="#006464">
<text x="17.3" y="17.9">J11</text>
<text x="19.1" y="31.4">J12</text>
<text x="108.7" y="52.2">J5</text>
<text x="60.3" y="56.9">J1</text>
<text x="126.4" y="59.8">J2</text>
<text x="174.6" y="54.7">J6</text>
<text x="15.8" y="79.3">J9</text>
<text x="266" y="83.8">J10</text>
<text x="108.1" y="140">J7</text>
<text x="174.6" y="139.9">J8</text>
<text x="59.4" y="145.1">J3</text>
<text x="126.3" y="145.6">J4</text>
</g>
<g font-size="2.7" fill="#006464">
<text x="83.3" y="28.1">K1</text>
<text x="148.9" y="30.8">K3</text>
<text x="83.1" y="61.7">K2</text>
<text x="148.7" y="65.3">K4</text>
<text x="83.3" y="116.1">K5</text>
<text x="149.4" y="116.8">K7</text>
<text x="83.5" y="149.7">K6</text>
<text x="149.6" y="149.7">K8</text>
</g>
<g font-size="1.9" fill="#0000c2">
<text x="57.1" y="66" transform="rotate(-90 57.1 66)">джойстик FL</text>
<text x="123" y="69.7" transform="rotate(-90 123 69.7)">джойстик FR</text>
<text x="57.3" y="155.7" transform="rotate(-90 57.3 155.7)">джойстик RL</text>
<text x="123" y="154.8" transform="rotate(-90 123 154.8)">джойстик RR</text>
</g>
<g font-size="1.7" fill="#006464">
<text x="217" y="38.1">R1</text>
<text x="217" y="41">510 Ом</text>
<text x="217" y="68.7">R2</text>
<text x="217" y="71.6">510 Ом</text>
<text x="217" y="97.4">R3</text>
<text x="217" y="100.3">510 Ом</text>
<text x="217" y="125.3">R4</text>
<text x="217" y="128.1">510 Ом</text>
</g>
<text font-size="1.4" fill="#840000" x="212.8" y="196.4">Title: ПАУМ</text>
<g font-size="1.3" fill="#0000c2">
<text x="176.9" y="59">motor_FR</text>
<text x="177.4" y="144.5">motor_RR</text>
</g>
<g font-size="1.1" fill="#840000">
<text x="212.8" y="191.7">Sheet: /</text>
<text x="212.8" y="193.6">File: плата управления аутридерами.kicad_sch</text>
<text x="212.8" y="200.8">KiCad E.D.A. 10.0.6-rc2</text>
<text x="212.8" y="198.9">Size: A3</text>
<text x="228.3" y="198.9">Date: 2026-10-14</text>
<text x="272.9" y="200.8">Id: 1/1</text>
<text x="273" y="198.9">Rev: ШТОРМ</text>
</g>
<g font-size=".9" fill="#840000">
<text x="24.7" y="8.5">1</text>
<text x="60.1" y="8.5">2</text>
<text x="95.4" y="8.5">3</text>
<text x="130.8" y="8.5">4</text>
<text x="166.1" y="8.5">5</text>
<text x="201.5" y="8.5">6</text>
<text x="236.9" y="8.5">7</text>
<text x="272.2" y="8.5">8</text>
<text x="7.3" y="25.4">A</text>
<text x="288.7" y="25.4">A</text>
<text x="7.2" y="60.8">B</text>
<text x="288.6" y="60.8">B</text>
<text x="7.2" y="96.2">C</text>
<text x="288.6" y="96.2">C</text>
<text x="7.2" y="131.5">D</text>
<text x="288.6" y="131.5">D</text>
<text x="7.3" y="166.9">E</text>
<text x="288.7" y="166.9">E</text>
<text x="7.3" y="202.2">F</text>
<text x="24.7" y="202.9">1</text>
<text x="60.1" y="202.9">2</text>
<text x="95.4" y="202.9">3</text>
<text x="130.8" y="202.9">4</text>
<text x="166.1" y="202.9">5</text>
<text x="201.5" y="202.9">6</text>
<text x="236.9" y="202.9">7</text>
<text x="272.2" y="202.9">8</text>
<text x="288.7" y="202.2">F</text>
</g>
<g font-size=".9" fill="#006464">
<text x="30.5" y="17.7">+24V</text>
<text x="15.5" y="20.4">Conn_01x02_Pin</text>
<text x="30.4" y="22.2">-24V</text>
<text x="28.6" y="28.5">+27V</text>
<text x="72.6" y="26.7">+27V</text>
<text x="138.2" y="27.6">+27V</text>
<text x="17.3" y="33.9">Conn_01x02_Pin</text>
<text x="81.6" y="30.3">ERM2-024DC</text>
<text x="147.1" y="33">ERM2-024DC</text>
<text x="207.4" y="33.9">12V</text>
<text x="29.1" y="44.7">GND</text>
<text x="101.8" y="47.7">D11</text>
<text x="187.9" y="45.6">BJHCS-LA-100A</text>
<text x="197.4" y="43.8">U1</text>
<text x="206.3" y="47.3" transform="rotate(-90 206.3 47.3)">-</text>
<text x="206.3" y="42" transform="rotate(-90 206.3 42)">+</text>
<text x="209.5" y="44.7">M</text>
<text x="211.8" y="47.4">-12V</text>
<text x="104.3" y="53.3" transform="rotate(-90 104.3 53.3)">1N5408</text>
<text x="167.4" y="50.4">D15</text>
<text x="70" y="55.5">+24V</text>
<text x="79.2" y="57.8">1N4148</text>
<text x="87.6" y="57.8">D9</text>
<text x="93.3" y="59.1">-24V</text>
<text x="102.1" y="58.2">D12</text>
<text x="135.5" y="56.4">+24V</text>
<text x="169.9" y="56" transform="rotate(-90 169.9 56)">1N5408</text>
<text x="81.6" y="62.6">ERM2-024DC</text>
<text x="104.3" y="63.9" transform="rotate(-90 104.3 63.9)">1N5408</text>
<text x="107.6" y="60.8">Conn_01x03</text>
<text x="144.8" y="60.5">1N4148</text>
<text x="152.7" y="60.5">D13</text>
<text x="158.9" y="63.5">-24V</text>
<text x="168" y="60.7">D16</text>
<text x="173.3" y="64.3">Conn_01x03</text>
<text x="207.4" y="64.4">12V</text>
<text x="59.7" y="66.2">Conn_01x03</text>
<text x="96.4" y="66.2">GND</text>
<text x="126" y="68.8">Conn_01x03</text>
<text x="147.1" y="66.4">ERM2-024DC</text>
<text x="162.9" y="68.9">GND</text>
<text x="169.9" y="67" transform="rotate(-90 169.9 67)">1N5408</text>
<text x="24.2" y="77">+24V</text>
<text x="187.9" y="76.1">BJHCS-LA-100A</text>
<text x="197.4" y="74.3">U2</text>
<text x="206.3" y="77.8" transform="rotate(-90 206.3 77.8)">-</text>
<text x="206.3" y="72.6" transform="rotate(-90 206.3 72.6)">+</text>
<text x="209.5" y="75.2">M</text>
<text x="14.4" y="82.2">Conn_01x10_Pin</text>
<text x="26.9" y="80.6">-24V</text>
<text x="35.5" y="83.7">D1</text>
<text x="39.9" y="83.7">1N4148</text>
<text x="210.9" y="81.5">-12V</text>
<text x="250.3" y="82">Conn_01x10_Pin</text>
<text x="35.3" y="87.2">D2</text>
<text x="40.2" y="87.2">1N4148</text>
<text x="94.2" y="89.6">-24V</text>
<text x="35.3" y="94.4">D4</text>
<text x="35.3" y="90.8">D3</text>
<text x="40.2" y="94.4">1N4148</text>
<text x="40.2" y="90.8">1N4148</text>
<text x="79.2" y="90.1">1N4148</text>
<text x="87.1" y="90.1">D10</text>
<text x="144.8" y="92.8">1N4148</text>
<text x="152.7" y="92.8">D14</text>
<text x="159.8" y="93.2">-24V</text>
<text x="203.8" y="92.8">12V</text>
<text x="35.3" y="101.6">D6</text>
<text x="35.3" y="98">D5</text>
<text x="40.2" y="101.6">1N4148</text>
<text x="40.2" y="98">1N4148</text>
<text x="206.3" y="101.3" transform="rotate(-90 206.3 101.3)">+</text>
<text x="234.3" y="97.7">-12V</text>
<text x="240.2" y="96">12V</text>
<text x="35.3" y="105.2">D7</text>
<text x="40.2" y="105.2">1N4148</text>
<text x="187.9" y="104.8">BJHCS-LA-100A</text>
<text x="197.4" y="103.1">U3</text>
<text x="206.3" y="106.5" transform="rotate(-90 206.3 106.5)">-</text>
<text x="209.5" y="104">M</text>
<text x="240.6" y="106.6">-24V</text>
<text x="35.3" y="109.7">D8</text>
<text x="40.2" y="109.7">1N4148</text>
<text x="72.6" y="113.8">+27V</text>
<text x="139.1" y="112.9">+27V</text>
<text x="209.1" y="109.3">-12V</text>
<text x="249.6" y="108.4">0 Ом</text>
<text x="81.6" y="118.3">ERM2-024DC</text>
<text x="148" y="118.3">ERM2-024DC</text>
<text x="204.4" y="121">12V</text>
<text x="197.4" y="130.9">U4</text>
<text x="206.3" y="129.1" transform="rotate(-90 206.3 129.1)">+</text>
<text x="209.5" y="131.8">M</text>
<text x="102" y="133.8">D19</text>
<text x="187.9" y="132.7">BJHCS-LA-100A</text>
<text x="206.3" y="134.4" transform="rotate(-90 206.3 134.4)">-</text>
<text x="70" y="142.6">+24V</text>
<text x="104.3" y="141" transform="rotate(-90 104.3 141)">1N5408</text>
<text x="136.4" y="143.5">+24V</text>
<text x="164.3" y="141.5">D24</text>
<text x="166.6" y="139" transform="rotate(-90 166.6 139)">1N5408</text>
<text x="208.2" y="138.1">-12V</text>
<text x="79.2" y="145.8">1N4148</text>
<text x="87.1" y="145.8">D17</text>
<text x="93.3" y="147.1">-24V</text>
<text x="102.4" y="147.2">D20</text>
<text x="107.7" y="148.7">Conn_01x03</text>
<text x="145.7" y="145.8">1N4148</text>
<text x="153.6" y="145.8">D21</text>
<text x="159.8" y="148">-24V</text>
<text x="168.8" y="146.3">D23</text>
<text x="174.4" y="148.9">Conn_01x03</text>
<text x="59.8" y="155.5">Conn_01x03</text>
<text x="81.6" y="150.6">ERM2-024DC</text>
<text x="97.3" y="154.2">GND</text>
<text x="104.1" y="153.7" transform="rotate(-90 104.1 153.7)">1N5408</text>
<text x="126.9" y="154.8">Conn_01x03</text>
<text x="148" y="150.6">ERM2-024DC</text>
<text x="163.8" y="151.5">GND</text>
<text x="170.6" y="152.8" transform="rotate(-90 170.6 152.8)">1N5408</text>
<text x="79.2" y="178.1">1N4148</text>
<text x="87.1" y="178.1">D18</text>
<text x="94.2" y="177.6">-24V</text>
<text x="145.7" y="178.1">1N4148</text>
<text x="153.6" y="178.1">D22</text>
<text x="160.7" y="178.5">-24V</text>
</g>
<g font-size=".9" fill="#0000c2">
<text x="10.1" y="22.2">питание +24V</text>
<text x="11.9" y="35.7">питание +27V</text>
<text x="110.9" y="56.4">motor FL</text>
<text x="241.7" y="83.1">curent_FL</text>
<text x="15" y="88.9">4M</text>
<text x="15.1" y="86.9">4L+</text>
<text x="241.4" y="87.1">curent_FR</text>
<text x="261.7" y="84">A0-</text>
<text x="261.7" y="85.8">A0+</text>
<text x="261.8" y="89.6">A1+</text>
<text x="262" y="87.6">A1-</text>
<text x="267.3" y="86.7">X10</text>
<text x="10.8" y="94.6">X12</text>
<text x="14.7" y="92.3">DQa1</text>
<text x="14.7" y="94.1">DQa2</text>
<text x="14.7" y="95.7">DQa3</text>
<text x="14.9" y="90.5">DQa0</text>
<text x="241.3" y="90.5">curent_RL</text>
<text x="241.3" y="94.3">curent_RR</text>
<text x="261.8" y="91.4">A2-</text>
<text x="261.8" y="95">A3-</text>
<text x="261.8" y="93">A2+</text>
<text x="268" y="92.1">X11</text>
<text x="14.5" y="101.3">DQa6</text>
<text x="14.7" y="97.7">DQa4</text>
<text x="14.7" y="99.5">DQa5</text>
<text x="262" y="96.8">A3+</text>
<text x="263.7" y="100.4">+12V</text>
<text x="263.7" y="98.6">-12V</text>
<text x="268.2" y="100">джерело живлення</text>
<text x="270" y="98.6">Стабілізоване</text>
<text x="14.5" y="103.1">DQa7</text>
<text x="111.2" y="144.5">motor_RL</text>
</g>
<g font-size=".9" fill="#a90000">
<text x="22.4" y="21.5">1</text>
<text x="22.4" y="23.3">2</text>
<text x="24.2" y="34.9">1</text>
<text x="80.8" y="33.1">44</text>
<text x="89.8" y="34.9">41</text>
<text x="146.3" y="35.8">44</text>
<text x="24.2" y="36.7">2</text>
<text x="80.8" y="40.3">14</text>
<text x="80.8" y="36.7">42</text>
<text x="146.3" y="39.4">42</text>
<text x="155.3" y="37.6">41</text>
<text x="205.5" y="40" transform="rotate(-90 205.5 40)">3</text>
<text x="80.8" y="43.9">12</text>
<text x="89.8" y="42.1">11</text>
<text x="146.3" y="46.6">12</text>
<text x="146.3" y="43">14</text>
<text x="155.3" y="44.8">11</text>
<text x="211.4" y="43.9">1</text>
<text x="80.8" y="49.3">A1</text>
<text x="89.8" y="49.3">A2</text>
<text x="106.8" y="53.8">3</text>
<text x="146.4" y="52">A1</text>
<text x="155.4" y="52">A2</text>
<text x="205.5" y="49" transform="rotate(-90 205.5 49)">2</text>
<text x="65.5" y="59.2">1</text>
<text x="106.8" y="57.4">1</text>
<text x="106.8" y="55.6">2</text>
<text x="172.3" y="58.3">2</text>
<text x="172.3" y="56.5">3</text>
<text x="65.5" y="61">2</text>
<text x="65.5" y="62.8">3</text>
<text x="80.8" y="65.5">44</text>
<text x="130.1" y="61.9">1</text>
<text x="130.1" y="63.7">2</text>
<text x="130.1" y="65.5">3</text>
<text x="172.3" y="60.1">1</text>
<text x="80.8" y="69.1">42</text>
<text x="89.8" y="67.3">41</text>
<text x="146.3" y="71.7">42</text>
<text x="146.3" y="68.2">44</text>
<text x="155.3" y="69.9">41</text>
<text x="205.5" y="70.6" transform="rotate(-90 205.5 70.6)">3</text>
<text x="80.8" y="76.2">12</text>
<text x="80.8" y="72.6">14</text>
<text x="89.8" y="74.4">11</text>
<text x="146.3" y="75.3">14</text>
<text x="155.3" y="77.1">11</text>
<text x="211.4" y="74.4">1</text>
<text x="80.8" y="81.6">A1</text>
<text x="89.8" y="81.6">A2</text>
<text x="146.3" y="78.9">12</text>
<text x="205.5" y="79.5" transform="rotate(-90 205.5 79.5)">2</text>
<text x="257.7" y="83.4">1</text>
<text x="22.4" y="86.1">1</text>
<text x="22.4" y="87.9">2</text>
<text x="22.4" y="89.7">3</text>
<text x="146.4" y="84.3">A1</text>
<text x="155.4" y="84.3">A2</text>
<text x="257.7" y="85.2">2</text>
<text x="257.7" y="87">3</text>
<text x="257.7" y="88.8">4</text>
<text x="22.4" y="91.5">4</text>
<text x="22.4" y="93.3">5</text>
<text x="22.4" y="95.1">6</text>
<text x="257.7" y="90.6">5</text>
<text x="257.7" y="92.4">6</text>
<text x="257.7" y="94.2">7</text>
<text x="257.7" y="96">8</text>
<text x="22.4" y="96.9">7</text>
<text x="22.4" y="98.7">8</text>
<text x="22.4" y="100.5">9</text>
<text x="205.5" y="99.3" transform="rotate(-90 205.5 99.3)">3</text>
<text x="257.2" y="99.6">10</text>
<text x="257.7" y="97.8">9</text>
<text x="22" y="102.3">10</text>
<text x="211.4" y="103.2">1</text>
<text x="205.5" y="108.3" transform="rotate(-90 205.5 108.3)">2</text>
<text x="80.8" y="124.7">42</text>
<text x="80.8" y="121.1">44</text>
<text x="89.8" y="122.9">41</text>
<text x="147.2" y="124.7">42</text>
<text x="147.2" y="121.1">44</text>
<text x="156.2" y="122.9">41</text>
<text x="80.8" y="131.9">12</text>
<text x="80.8" y="128.3">14</text>
<text x="89.8" y="130.1">11</text>
<text x="147.2" y="131.9">12</text>
<text x="147.2" y="128.3">14</text>
<text x="156.2" y="130.1">11</text>
<text x="205.5" y="127.1" transform="rotate(-90 205.5 127.1)">3</text>
<text x="211.4" y="131">1</text>
<text x="80.8" y="137.3">A1</text>
<text x="89.8" y="137.3">A2</text>
<text x="147.3" y="137.3">A1</text>
<text x="156.2" y="137.3">A2</text>
<text x="205.5" y="136.1" transform="rotate(-90 205.5 136.1)">2</text>
<text x="106.8" y="143.6">2</text>
<text x="106.8" y="141.8">3</text>
<text x="173.2" y="143.6">2</text>
<text x="173.2" y="141.8">3</text>
<text x="62.8" y="147.2">1</text>
<text x="62.8" y="149">2</text>
<text x="106.8" y="145.4">1</text>
<text x="131" y="147.2">1</text>
<text x="131" y="149">2</text>
<text x="173.2" y="145.4">1</text>
<text x="62.8" y="150.8">3</text>
<text x="80.8" y="153.5">44</text>
<text x="89.8" y="155.3">41</text>
<text x="131" y="150.8">3</text>
<text x="147.2" y="153.5">44</text>
<text x="156.2" y="155.3">41</text>
<text x="80.8" y="160.6">14</text>
<text x="80.8" y="157.1">42</text>
<text x="147.2" y="160.6">14</text>
<text x="147.2" y="157.1">42</text>
<text x="80.8" y="164.2">12</text>
<text x="89.8" y="162.4">11</text>
<text x="147.2" y="164.2">12</text>
<text x="156.2" y="162.4">11</text>
<text x="80.8" y="169.6">A1</text>
<text x="89.8" y="169.6">A2</text>
<text x="147.3" y="169.6">A1</text>
<text x="156.2" y="169.6">A2</text>
</g>
<g font-size=".9" fill="#0f0f0f">
<text x="56.6" y="51.1">UP_FL</text>
<text x="123" y="54.7">UP_FR</text>
<text x="57.5" y="68.2">DOWN_FL</text>
<text x="123" y="71.7">DOWN_FR</text>
<text x="47.6" y="87.9">DOWN_FL</text>
<text x="49.4" y="84.3">UP_FL</text>
<text x="46.7" y="95.1">DOWN_FR</text>
<text x="48.5" y="91.5">UP_FR</text>
<text x="48.5" y="98.7">UP_RL</text>
<text x="46.7" y="102.3">DOWN_RL</text>
<text x="48.5" y="105.9">UP_RR</text>
<text x="46.7" y="110.4">DOWN_RR</text>
<text x="57.5" y="139.1">UP_RL</text>
<text x="123" y="138.2">UP_RR</text>
<text x="57.5" y="160.7">DOWN_RL</text>
<text x="123" y="158">DOWN_RR</text>
</g>
<text font-size=".7" fill="#006464" x="249.6" y="106.5">R5</text>
</svg>
